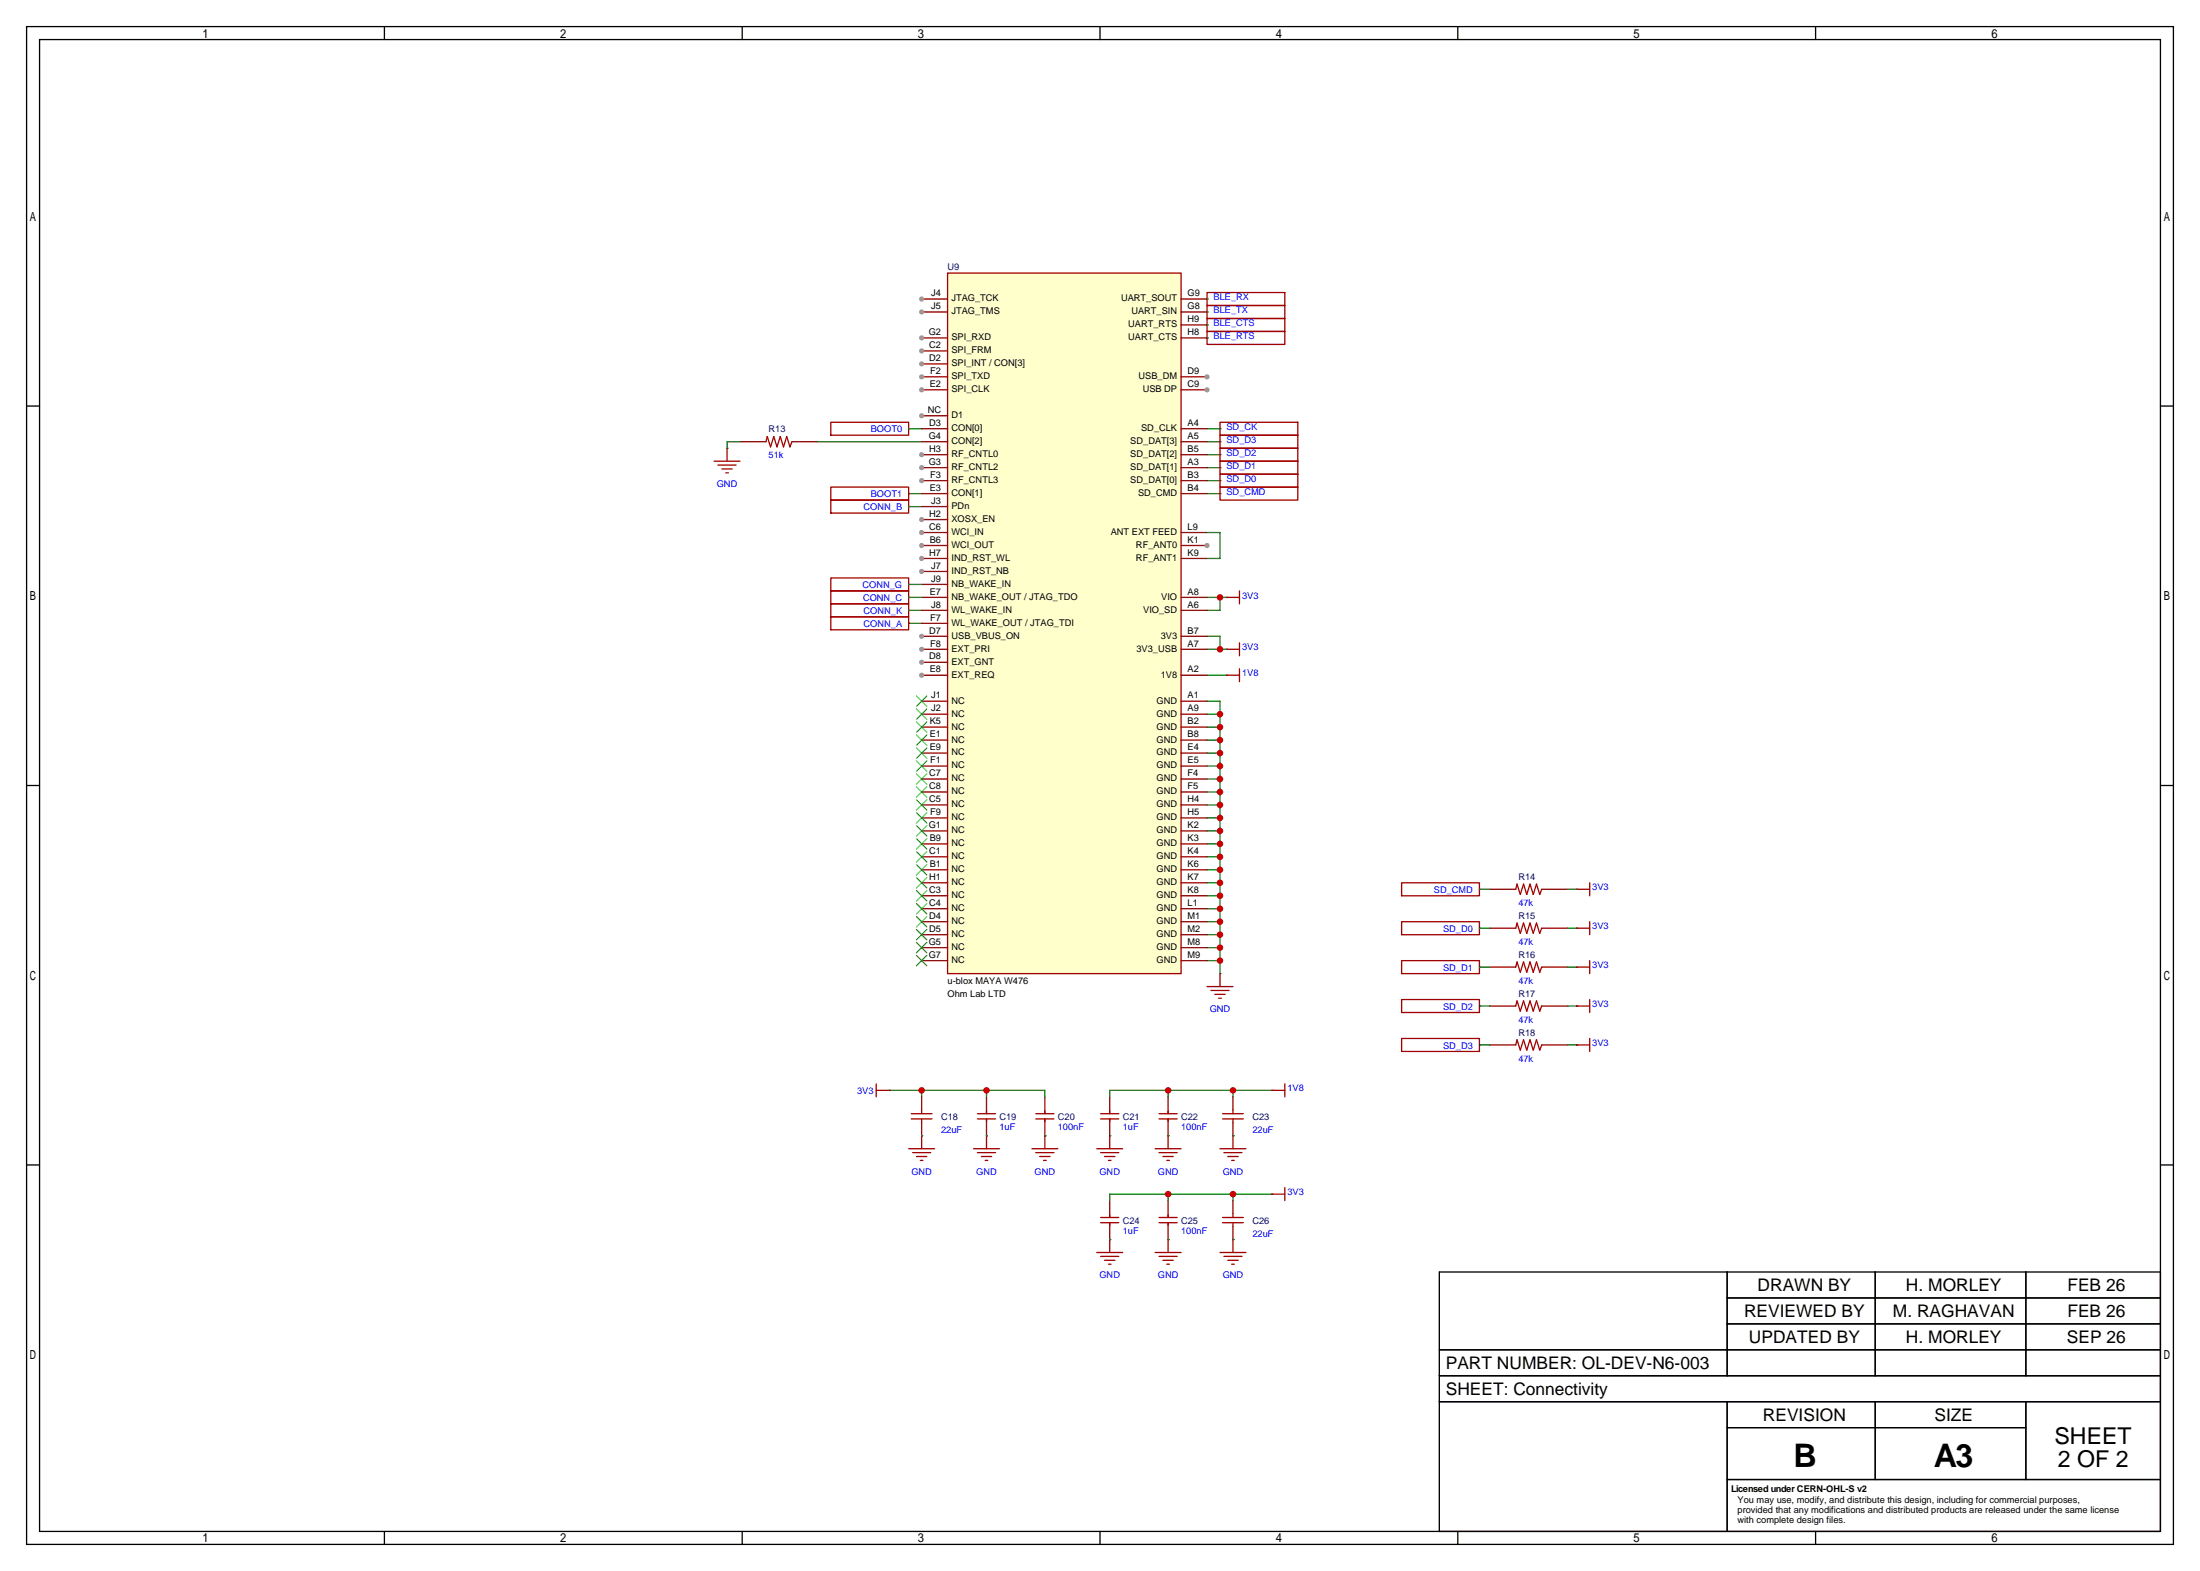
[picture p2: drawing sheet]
<svg xmlns="http://www.w3.org/2000/svg" width="431mm" height="308mm" viewBox="0 0 431 308" stroke-linecap="round" stroke-linejoin="round" font-family="sans-serif">
<g fill="none" stroke="#000" stroke-width=".25">
<path d="M5.2 5.2h420.4v297.2h-420.4zM7.7 7.7h415.3v292.1h-415.3zM75.3 5.2v2.5M145.3 5.2v2.5M215.4 5.2v2.5M285.5 5.2v2.5M355.5 5.2v2.5M5.2 79.5h2.5M423 79.5h2.6M5.2 153.8h2.5M423 153.8h2.6M5.2 228.1h2.5"/>
<path d="M423 228.1h2.6M281.8 249h141.2v50.8h-141.2zM338.2 249v20.4M338.2 254.1h84.8M338.2 259.2h84.8M367.2 249v20.4M396.7 249v20.4M281.8 264.3h141.2M281.8 269.4h141.2M281.8 274.4h141.2M338.2 274.4v25.4M338.2 279.5h58.5"/>
<path d="M367.2 274.4v15.3M396.7 274.4v15.3M75.3 299.8v2.6M145.3 299.8v2.6M215.4 299.8v2.6M285.5 299.8v2.6M338.2 289.7h84.8M355.5 299.8v2.6"/>
</g>
<path d="M193.2 214.8v3.3M193.2 219.1v3.3M204.6 214.8v3.3M204.6 219.1v3.3M217.3 214.8v3.3M217.3 219.1v3.3M228.7 214.8v3.3M228.7 219.1v3.3M193.2 222.4h.1M204.6 222.4h.1M217.3 222.4h.1M228.7 222.4h.1" fill="none" stroke="#870000" stroke-width=".25"/>
<g fill="none" stroke="#a10000" stroke-width=".25">
<path d="M191.4 218.1h3.5M191.4 219.1h3.5M193.2 217.6v.5M193.2 219.1v.5M202.8 218.1h3.6M202.8 219.1h3.6M204.6 217.6v.5M204.6 219.1v.5M215.5 218.1h3.6M215.5 219.1h3.6M217.3 217.6v.5M217.3 219.1v.5"/>
<path d="M226.9 218.1h3.6M226.9 219.1h3.6M228.7 217.6v.5M228.7 219.1v.5M190.6 224.9h5.1M191.4 225.7h3.5M192.2 226.4h2M192.9 227.2h.5M193.2 222.4v2.5M202.1 224.9h5M202.8 225.7h3.6M203.6 226.4h2"/>
<path d="M204.3 227.2h.6M204.6 222.4v2.5M214.8 224.9h5M215.5 225.7h3.6M216.3 226.4h2M217 227.2h.6M217.3 222.4v2.5M226.2 224.9h5.1M226.9 225.7h3.6M227.7 226.4h2M228.5 227.2h.5M228.7 222.4v2.5"/>
</g>
<path d="M228.7 213.5v1.3M241.4 213.5v1.3M249 213.5h-31.7v1.3M193.2 222.4h.1M204.6 222.4h.1M217.3 222.4h.1M228.7 222.4h.1" fill="none" stroke="#008700" stroke-width=".25"/>
<g fill="#c00">
<circle cx="228.7" cy="213.5" r=".63"/>
<circle cx="241.4" cy="213.5" r=".63"/>
</g>
<path d="M174.1 213.5h30.5v1.3M180.5 213.5v1.3M193.2 213.5v1.3" fill="none" stroke="#008700" stroke-width=".25"/>
<g fill="#c00">
<circle cx="193.2" cy="213.5" r=".63"/>
<circle cx="180.5" cy="213.5" r=".63"/>
</g>
<g fill="none" stroke="#a10000" stroke-width=".25">
<path d="M171.6 213.5h2.5M171.6 212.2v2.6M249 213.5h2.6M251.6 212.2v2.6M215.5 238.4h3.6M215.5 239.4h3.6M217.3 237.9v.5M217.3 239.4v.5M226.9 238.4h3.6M226.9 239.4h3.6M228.7 237.9v.5M228.7 239.4v.5"/>
<path d="M214.8 245.2h5M215.5 246h3.6M216.3 246.8h2M217 247.5h.6M217.3 242.7v2.5M226.2 245.2h5.1M226.9 246h3.6M227.7 246.8h2M228.5 247.5h.5M228.7 242.7v2.5"/>
</g>
<path d="M174.1 213.5h.1M249 213.5h.1M217.3 235.1v3.3M217.3 239.4v3.3M228.7 235.1v3.3M228.7 239.4v3.3M217.3 242.7h.1M228.7 242.7h.1" fill="none" stroke="#870000" stroke-width=".25"/>
<path d="M228.7 233.8v1.3M241.4 233.8v1.3M249 233.8h-31.7v1.3M217.3 242.7h.1M228.7 242.7h.1" fill="none" stroke="#008700" stroke-width=".25"/>
<g fill="#c00">
<circle cx="228.7" cy="233.8" r=".63"/>
<circle cx="241.4" cy="233.8" r=".63"/>
</g>
<g fill="none" stroke="#a10000" stroke-width=".25">
<path d="M139.8 90.3h5.1M140.6 91.1h3.5M141.4 91.8h2M142.1 92.6h.5M142.4 87.8v2.5M150 86.5l.2-1 .7 2 .6-2 .6 2 .7-2 .6 2 .7-2 .6 2 .4-1M162.7 82.7h15.2v2.5h-15.2zM162.7 95.4h15.2v2.5h-15.2zM162.7 97.9h15.2v2.6h-15.2zM238.9 85.2h15.2v2.6h-15.2zM238.9 95.4h15.2v2.5h-15.2zM238.9 90.3h15.2v2.5h-15.2z"/>
<path d="M238.9 87.8h15.2v2.5h-15.2zM238.9 92.8h15.2v2.6h-15.2zM238.9 82.7h15.2v2.5h-15.2zM162.7 118.2h15.2v2.6h-15.2zM162.7 120.8h15.2v2.5h-15.2zM274.4 172.8h15.3v2.6h-15.3zM296.8 174.1l.3-1 .6 2 .6-2 .7 2 .6-2 .6 2 .7-2 .6 2 .4-1M308.7 174.1h2.6M311.3 172.8v2.6M236.3 193.2h5.1M237.1 193.9h3.6M237.9 194.7h2"/>
<path d="M238.6 195.5h.5M238.9 190.6v2.6M274.4 188.1h15.3v2.5h-15.3zM274.4 195.7h15.3v2.5h-15.3zM274.4 180.5h15.3v2.5h-15.3zM296.8 181.7l.3-1 .6 2.1 .6-2.1 .7 2.1 .6-2.1 .6 2.1 .7-2.1 .6 2.1 .4-1.1M296.8 189.4l.3-1.1 .6 2.1 .6-2.1 .7 2.1 .6-2.1 .6 2.1 .7-2.1 .6 2.1 .4-1M296.8 197l.3-1 .6 2 .6-2 .7 2 .6-2 .6 2 .7-2 .6 2 .4-1M308.7 181.7h2.6M308.7 189.4h2.6M308.7 197h2.6M311.3 180.5v2.5"/>
<path d="M311.3 188.1v2.5M311.3 195.7v2.5M178.4 219.1h4.1M178.4 218.1h4.1M180.5 217.3v.8M180.5 219.1v.7M239.4 219.1h4.1M239.4 218.1h4.1M241.4 217.3v.8M241.4 219.1v.7M274.4 203.3h15.3v2.6h-15.3zM296.8 204.6l.3-1 .6 2 .6-2 .7 2 .6-2 .6 2 .7-2 .6 2 .4-1"/>
<path d="M308.7 204.6h2.6M311.3 203.3v2.6M177.9 224.9h5.1M178.7 225.7h3.5M179.5 226.4h2M180.2 227.2h.5M180.5 222.4v2.5M238.9 224.9h5.1M239.4 239.4h4.1M239.4 238.4h4.1M239.6 225.7h3.6M240.4 226.4h2"/>
<path d="M241.2 227.2h.5M241.4 222.4v2.5M241.4 237.6v.8M241.4 239.4v.8M249 233.8h2.6M251.6 232.5v2.6M238.9 245.2h5.1M239.6 246h3.6M240.4 246.8h2M241.2 247.5h.5M241.4 242.7v2.5"/>
</g>
<g fill="none" stroke="#870000" stroke-width=".25">
<path d="M142.4 87.8h.1M144.9 86.5h5.1M155.1 86.5h5M177.9 83.9h.1M177.9 96.6h.1M177.9 99.2h.1M238.9 86.5h.1M238.9 96.6h.1M238.9 91.6h.1M238.9 89h.1M238.9 94.1h.1M238.9 83.9h.1"/>
<path d="M177.9 119.5h.1M177.9 122h.1M289.7 174.1h.1M291.7 174.1h5.1M301.9 174.1h5.1M308.7 174.1h.1M238.9 190.6h.1M289.7 189.4h.1M289.7 197h.1M289.7 181.7h.1M291.7 181.7h5.1M291.7 189.4h5.1"/>
<path d="M291.7 197h5.1M301.9 181.7h5.1M301.9 189.4h5.1M301.9 197h5.1M308.7 181.7h.1M308.7 189.4h.1M308.7 197h.1M180.5 214.8v2.5M180.5 219.8v2.6M241.4 214.8v2.5M241.4 219.8v2.6M289.7 204.6h.1"/>
<path d="M291.7 204.6h5.1M301.9 204.6h5.1M308.7 204.6h.1M180.5 222.4h.1M241.4 222.4h.1M241.4 235.1v2.5M249 233.8h.1M241.4 242.7h.1M241.4 240.2v2.5"/>
</g>
<g fill="none" stroke="#008700" stroke-width=".25">
<path d="M144.9 86.5h-2.5v1.3M160.1 86.5h20.4M177.9 96.6h2.6M177.9 83.9h2.6M177.9 99.2h2.6M236.3 86.5h2.6M236.3 96.6h2.6M236.3 94.1h2.6M236.3 91.6h2.6M236.3 89h2.6M236.3 83.9h2.6M177.9 119.5h2.6"/>
<path d="M177.9 122h2.6M236.3 137.3h2.6v53.3M236.3 139.8h2.6M236.3 142.4h2.6M236.3 144.9h2.6M236.3 147.4h2.6M236.3 150h2.6M236.3 152.5h2.6M236.3 155.1h2.6M236.3 157.6h2.6M236.3 160.1h2.6M236.3 162.7h2.6"/>
<path d="M236.3 165.2h2.6M236.3 167.8h2.6M236.3 170.3h2.6M236.3 172.8h2.6M236.3 175.4h2.6M236.3 177.9h2.6M289.7 174.1h2M307 174.1h1.7M236.3 180.5h2.6M236.3 183h2.6M236.3 185.5h2.6M236.3 188.1h2.6"/>
<path d="M289.7 181.7h2M289.7 189.4h2M289.7 197h2M307 181.7h1.7M307 189.4h1.7M307 197h1.7M289.7 204.6h2M307 204.6h1.7M180.5 222.4h.1M241.4 222.4h.1M241.4 242.7h.1"/>
</g>
<g fill="#c00">
<circle cx="238.9" cy="139.8" r=".63"/>
<circle cx="238.9" cy="142.4" r=".63"/>
<circle cx="238.9" cy="144.9" r=".63"/>
<circle cx="238.9" cy="147.4" r=".63"/>
<circle cx="238.9" cy="150" r=".63"/>
<circle cx="238.9" cy="152.5" r=".63"/>
<circle cx="238.9" cy="155.1" r=".63"/>
<circle cx="238.9" cy="157.6" r=".63"/>
<circle cx="238.9" cy="160.1" r=".63"/>
<circle cx="238.9" cy="162.7" r=".63"/>
<circle cx="238.9" cy="165.2" r=".63"/>
<circle cx="238.9" cy="167.8" r=".63"/>
<circle cx="238.9" cy="170.3" r=".63"/>
<circle cx="238.9" cy="172.8" r=".63"/>
<circle cx="238.9" cy="175.4" r=".63"/>
<circle cx="238.9" cy="177.9" r=".63"/>
<circle cx="238.9" cy="180.5" r=".63"/>
<circle cx="238.9" cy="183" r=".63"/>
<circle cx="238.9" cy="185.5" r=".63"/>
<circle cx="238.9" cy="188.1" r=".63"/>
</g>
<path d="M236.3 132.2h3.9M236.3 127.1h3.9M236.3 124.6h2.6v2.5" fill="none" stroke="#008700" stroke-width=".25"/>
<path d="M240.2 132.2h2.5M240.2 127.1h2.5M242.7 125.9v2.5M242.7 130.9v2.6" fill="none" stroke="#a10000" stroke-width=".25"/>
<path d="M240.2 132.2h.1M240.2 127.1h.1" fill="none" stroke="#870000" stroke-width=".25"/>
<circle cx="238.9" cy="127.1" r=".63" fill="#c00"/>
<path d="M236.3 117h3.9M238.9 117v2.5h-2.6" fill="none" stroke="#008700" stroke-width=".25"/>
<circle cx="238.9" cy="117" r=".63" fill="#c00"/>
<path d="M185.5 53.5h45.8v137.1h-45.8z" fill="#ffc" stroke="#a10000" stroke-width=".25"/>
<g fill="none" stroke="#870000" stroke-width=".25">
<path d="M231.3 91.6h5M231.3 83.9h5M231.3 86.5h5M231.3 94.1h5M231.3 96.6h5M231.3 89h5M180.5 106.8h5M231.3 119.5h5M231.3 117h5M231.3 137.3h5M231.3 139.8h5M231.3 132.2h5"/>
<path d="M231.3 127.1h5M231.3 142.4h5M231.3 144.9h5M231.3 147.4h5M231.3 150h5M231.3 152.5h5M231.3 155.1h5M231.3 157.6h5M180.5 170.3h5M231.3 160.1h5M231.3 162.7h5M231.3 165.2h5"/>
<path d="M231.3 167.8h5M231.3 170.3h5M231.3 172.8h5M231.3 175.4h5M231.3 177.9h5M231.3 180.5h5M231.3 183h5M231.3 185.5h5M231.3 188.1h5"/>
</g>
<path d="M179.5 169.3l2 2M181.5 169.3l-2 2" fill="none" stroke="#3c3" stroke-width=".25"/>
<circle cx="180.5" cy="106.8" r=".51" fill="#999"/>
<path d="M180.5 68.7h5M231.3 124.6h5M180.5 165.2h5M180.5 167.8h5" fill="none" stroke="#870000" stroke-width=".25"/>
<path d="M179.5 164.2l2 2M179.5 166.8l2 2M181.5 164.2l-2 2M181.5 166.8l-2 2" fill="none" stroke="#3c3" stroke-width=".25"/>
<circle cx="180.5" cy="68.7" r=".51" fill="#999"/>
<path d="M180.5 104.3h5M180.5 157.6h5M180.5 175.4h5M180.5 177.9h5" fill="none" stroke="#870000" stroke-width=".25"/>
<path d="M179.5 156.6l2 2M181.5 156.6l-2 2M179.5 174.4l2 2M179.5 176.9l2 2M181.5 174.4l-2 2M181.5 176.9l-2 2" fill="none" stroke="#3c3" stroke-width=".25"/>
<circle cx="180.5" cy="104.3" r=".51" fill="#999"/>
<path d="M231.3 76.3h5M180.5 152.5h5M180.5 155.1h5" fill="none" stroke="#870000" stroke-width=".25"/>
<path d="M179.5 151.5l2 2M179.5 154.1l2 2M181.5 151.5l-2 2M181.5 154.1l-2 2" fill="none" stroke="#3c3" stroke-width=".25"/>
<circle cx="236.3" cy="76.3" r=".51" fill="#999"/>
<path d="M180.5 81.4h5" fill="none" stroke="#870000" stroke-width=".25"/>
<circle cx="180.5" cy="81.4" r=".51" fill="#999"/>
<path d="M180.5 71.2h5" fill="none" stroke="#870000" stroke-width=".25"/>
<circle cx="180.5" cy="71.2" r=".51" fill="#999"/>
<path d="M180.5 83.9h5M180.5 124.6h5M180.5 180.5h5M180.5 183h5" fill="none" stroke="#870000" stroke-width=".25"/>
<path d="M179.5 179.5l2 2M181.5 179.5l-2 2M179.5 182l2 2M181.5 182l-2 2" fill="none" stroke="#3c3" stroke-width=".25"/>
<circle cx="180.5" cy="124.6" r=".51" fill="#999"/>
<path d="M180.5 129.7h5" fill="none" stroke="#870000" stroke-width=".25"/>
<circle cx="180.5" cy="129.7" r=".51" fill="#999"/>
<path d="M231.3 73.8h5" fill="none" stroke="#870000" stroke-width=".25"/>
<circle cx="236.3" cy="73.8" r=".51" fill="#999"/>
<path d="M180.5 76.3h5M180.5 144.9h5" fill="none" stroke="#870000" stroke-width=".25"/>
<path d="M179.5 143.9l2 2M181.5 143.9l-2 2" fill="none" stroke="#3c3" stroke-width=".25"/>
<circle cx="180.5" cy="76.3" r=".51" fill="#999"/>
<path d="M180.5 96.6h5M180.5 117h5M180.5 132.2h5" fill="none" stroke="#870000" stroke-width=".25"/>
<circle cx="180.5" cy="132.2" r=".51" fill="#999"/>
<path d="M180.5 73.8h5M180.5 147.4h5M180.5 150h5" fill="none" stroke="#870000" stroke-width=".25"/>
<path d="M179.5 146.4l2 2.1M179.5 149l2 2M181.5 146.4l-2 2.1M181.5 149l-2 2" fill="none" stroke="#3c3" stroke-width=".25"/>
<circle cx="180.5" cy="73.8" r=".51" fill="#999"/>
<path d="M180.5 94.1h5" fill="none" stroke="#870000" stroke-width=".25"/>
<circle cx="180.5" cy="94.1" r=".51" fill="#999"/>
<path d="M180.5 122h5M180.5 127.1h5" fill="none" stroke="#870000" stroke-width=".25"/>
<circle cx="180.5" cy="127.1" r=".51" fill="#999"/>
<path d="M180.5 66.2h5M180.5 160.1h5M180.5 162.7h5" fill="none" stroke="#870000" stroke-width=".25"/>
<path d="M179.5 159.1l2 2.1M181.5 159.1l-2 2.1M179.5 161.7l2 2M181.5 161.7l-2 2" fill="none" stroke="#3c3" stroke-width=".25"/>
<circle cx="180.5" cy="66.2" r=".51" fill="#999"/>
<path d="M180.5 91.6h5" fill="none" stroke="#870000" stroke-width=".25"/>
<circle cx="180.5" cy="91.6" r=".51" fill="#999"/>
<path d="M231.3 58.5h5M231.3 61.1h5M180.5 86.5h5M180.5 101.7h5M180.5 172.8h5M180.5 185.5h5M180.5 188.1h5" fill="none" stroke="#870000" stroke-width=".25"/>
<path d="M179.5 171.8l2 2.1M181.5 171.8l-2 2.1M179.5 184.5l2 2.1M179.5 187.1l2 2M181.5 184.5l-2 2.1M181.5 187.1l-2 2" fill="none" stroke="#3c3" stroke-width=".25"/>
<circle cx="180.5" cy="101.7" r=".51" fill="#999"/>
<path d="M180.5 89h5" fill="none" stroke="#870000" stroke-width=".25"/>
<circle cx="180.5" cy="89" r=".51" fill="#999"/>
<path d="M180.5 109.3h5" fill="none" stroke="#870000" stroke-width=".25"/>
<circle cx="180.5" cy="109.3" r=".51" fill="#999"/>
<path d="M180.5 58.5h5M231.3 66.2h5M231.3 63.6h5M180.5 99.2h5M180.5 137.3h5M180.5 139.8h5" fill="none" stroke="#870000" stroke-width=".25"/>
<path d="M179.5 136.3l2 2M179.5 138.8l2 2M181.5 136.3l-2 2M181.5 138.8l-2 2" fill="none" stroke="#3c3" stroke-width=".25"/>
<circle cx="180.5" cy="58.5" r=".51" fill="#999"/>
<path d="M180.5 61.1h5" fill="none" stroke="#870000" stroke-width=".25"/>
<circle cx="180.5" cy="61.1" r=".51" fill="#999"/>
<path d="M180.5 111.9h5" fill="none" stroke="#870000" stroke-width=".25"/>
<circle cx="180.5" cy="111.9" r=".51" fill="#999"/>
<path d="M180.5 119.5h5M180.5 114.4h5M231.3 106.8h5" fill="none" stroke="#870000" stroke-width=".25"/>
<circle cx="236.3" cy="106.8" r=".51" fill="#999"/>
<path d="M236.3 58.5h.1M236.3 61.1h.1M236.3 63.6h.1M236.3 66.2h.1M177.9 114.4h.1M177.9 117h.1M231.3 109.3h5M231.3 104.3h5M240.2 117h.1M180.5 142.4h5" fill="none" stroke="#870000" stroke-width=".25"/>
<path d="M179.5 141.4l2 2M181.5 141.4l-2 2" fill="none" stroke="#3c3" stroke-width=".25"/>
<path d="M236.3 58.5h.1M236.3 61.1h.1M236.3 66.2h.1M236.3 63.6h.1M177.9 117h2.6M177.9 114.4h2.6M236.3 104.3h2.6v5h-2.6" fill="none" stroke="#008700" stroke-width=".25"/>
<path d="M236.3 57.3h15.3v2.5h-15.3zM236.3 59.8h15.3v2.6h-15.3zM236.3 62.4h15.3v2.5h-15.3zM236.3 64.9h15.3v2.5h-15.3zM162.7 113.2h15.2v2.5h-15.2zM162.7 115.7h15.2v2.5h-15.2zM240.2 117h2.5M242.7 115.7v2.5" fill="none" stroke="#a10000" stroke-width=".25"/>
<g font-size="6.3">
<text x="351.2" y="287.3">B</text>
<text x="378.7" y="287.3">A3</text>
</g>
<g font-size="4.5">
<text x="402.3" y="282.7">SHEET</text>
<text x="402.9" y="287.2">2 OF 2</text>
</g>
<g font-size="3.4">
<text x="341.5" y="257.8">REVIEWED BY</text>
<text x="344.2" y="252.7">DRAWN BY</text>
<text x="370.7" y="257.8">M. RAGHAVAN</text>
<text x="373.2" y="252.7">H. MORLEY</text>
<text x="404.8" y="252.7">FEB 26</text>
<text x="404.8" y="257.8">FEB 26</text>
<text x="342.5" y="262.9">UPDATED BY</text>
<text x="373.2" y="262.9">H. MORLEY</text>
<text x="404.7" y="262.9">SEP 26</text>
<text x="283.1" y="268">PART NUMBER: OL-DEV-N6-003</text>
<text x="283.1" y="273.1">SHEET: Connectivity</text>
<text x="345.2" y="278.1">REVISION</text>
<text x="378.8" y="278.1">SIZE</text>
</g>
<g font-size="1.8" fill="#000080">
<text x="185.5" y="52.9">U9</text>
<text x="150.5" y="84.7">R13</text>
<text x="297.3" y="172.3">R14</text>
<text x="297.3" y="179.9">R15</text>
<text x="297.3" y="187.5">R16</text>
<text x="297.3" y="195.2">R17</text>
<text x="297.3" y="202.8">R18</text>
<text x="184.3" y="219.3">C18</text>
<text x="195.7" y="219.3">C19</text>
<text x="207.1" y="219.3">C20</text>
<text x="219.8" y="219.3">C21</text>
<text x="231.3" y="219.3">C22</text>
<text x="245.2" y="219.3">C23</text>
<text x="219.8" y="239.6">C24</text>
<text x="231.3" y="239.6">C25</text>
<text x="245.2" y="239.6">C26</text>
</g>
<g font-size="1.8">
<text x="182.4" y="58">J4</text>
<text x="186.3" y="59">JTAG_TCK</text>
<text x="219.5" y="59">UART_SOUT</text>
<text x="232.5" y="58">G9</text>
<text x="181.9" y="65.6">G2</text>
<text x="182.4" y="60.5">J5</text>
<text x="186.3" y="61.6">JTAG_TMS</text>
<text x="220.9" y="64.1">UART_RTS</text>
<text x="221.5" y="61.6">UART_SIN</text>
<text x="232.5" y="60.5">G8</text>
<text x="232.5" y="65.6">H8</text>
<text x="232.5" y="63.1">H9</text>
<text x="182" y="68.2">C2</text>
<text x="182" y="70.7">D2</text>
<text x="186.3" y="69.2">SPI_FRM</text>
<text x="186.3" y="71.7">SPI_INT / CON[3]</text>
<text x="186.3" y="66.6">SPI_RXD</text>
<text x="220.9" y="66.6">UART_CTS</text>
<text x="182.1" y="75.8">E2</text>
<text x="182.2" y="73.2">F2</text>
<text x="186.3" y="76.8">SPI_CLK</text>
<text x="186.3" y="74.3">SPI_TXD</text>
<text x="222.9" y="74.3">USB_DM</text>
<text x="223.7" y="76.8">USB DP</text>
<text x="232.5" y="75.8">C9</text>
<text x="232.5" y="73.2">D9</text>
<text x="181.7" y="80.9">NC</text>
<text x="182" y="83.4">D3</text>
<text x="186.3" y="81.9">D1</text>
<text x="232.5" y="83.4">A4</text>
<text x="181.9" y="85.9">G4</text>
<text x="182" y="88.5">H3</text>
<text x="186.3" y="84.4">CON[0]</text>
<text x="186.3" y="87">CON[2]</text>
<text x="186.3" y="89.5">RF_CNTL0</text>
<text x="221.3" y="87">SD_DAT[3]</text>
<text x="221.3" y="89.5">SD_DAT[2]</text>
<text x="223.4" y="84.4">SD_CLK</text>
<text x="232.5" y="85.9">A5</text>
<text x="232.5" y="88.5">B5</text>
<text x="181.9" y="91">G3</text>
<text x="182.2" y="93.6">F3</text>
<text x="186.3" y="94.6">RF_CNTL3</text>
<text x="186.3" y="92">RF_CNTL2</text>
<text x="221.3" y="92">SD_DAT[1]</text>
<text x="221.3" y="94.6">SD_DAT[0]</text>
<text x="232.5" y="91">A3</text>
<text x="232.5" y="93.6">B3</text>
<text x="182" y="101.2">H2</text>
<text x="182.1" y="96.1">E3</text>
<text x="182.4" y="98.6">J3</text>
<text x="186.3" y="97.1">CON[1]</text>
<text x="186.3" y="99.7">PDn</text>
<text x="222.8" y="97.1">SD_CMD</text>
<text x="232.5" y="96.1">B4</text>
<text x="182" y="103.7">C6</text>
<text x="182.1" y="106.3">B6</text>
<text x="186.3" y="107.3">WCI_OUT</text>
<text x="186.3" y="104.7">WCI_IN</text>
<text x="186.3" y="102.2">XOSX_EN</text>
<text x="217.5" y="104.7">ANT EXT FEED</text>
<text x="222.4" y="107.3">RF_ANT0</text>
<text x="232.5" y="106.3">K1</text>
<text x="232.5" y="103.7">L9</text>
<text x="182" y="108.8">H7</text>
<text x="182.4" y="111.3">J7</text>
<text x="182.4" y="113.9">J9</text>
<text x="186.3" y="109.8">IND_RST_WL</text>
<text x="186.3" y="112.4">IND_RST_NB</text>
<text x="222.4" y="109.8">RF_ANT1</text>
<text x="232.5" y="108.8">K9</text>
<text x="182.1" y="116.4">E7</text>
<text x="182.4" y="119">J8</text>
<text x="186.3" y="117.4">NB_WAKE_OUT / JTAG_TDO</text>
<text x="186.3" y="120">WL_WAKE_IN</text>
<text x="186.3" y="114.9">NB_WAKE_IN</text>
<text x="223.9" y="120">VIO_SD</text>
<text x="227.4" y="117.4">VIO</text>
<text x="232.5" y="119">A6</text>
<text x="232.5" y="116.4">A8</text>
<text x="182" y="124">D7</text>
<text x="182.2" y="121.5">F7</text>
<text x="186.3" y="125.1">USB_VBUS_ON</text>
<text x="186.3" y="122.5">WL_WAKE_OUT / JTAG_TDI</text>
<text x="227.3" y="125.1">3V3</text>
<text x="232.5" y="124">B7</text>
<text x="182" y="129.1">D8</text>
<text x="182.1" y="131.7">E8</text>
<text x="182.2" y="126.6">F8</text>
<text x="186.3" y="130.1">EXT_GNT</text>
<text x="186.3" y="127.6">EXT_PRI</text>
<text x="222.5" y="127.6">3V3_USB</text>
<text x="232.5" y="131.7">A2</text>
<text x="232.5" y="126.6">A7</text>
<text x="182.4" y="136.7">J1</text>
<text x="186.3" y="132.7">EXT_REQ</text>
<text x="186.3" y="137.8">NC</text>
<text x="226.5" y="137.8">GND</text>
<text x="227.3" y="132.7">1V8</text>
<text x="232.5" y="136.7">A1</text>
<text x="182.1" y="141.8">K5</text>
<text x="182.4" y="139.3">J2</text>
<text x="186.3" y="140.3">NC</text>
<text x="186.3" y="142.8">NC</text>
<text x="226.5" y="140.3">GND</text>
<text x="226.5" y="142.8">GND</text>
<text x="232.5" y="139.3">A9</text>
<text x="232.5" y="141.8">B2</text>
<text x="182.1" y="144.4">E1</text>
<text x="182.1" y="146.9">E9</text>
<text x="182.2" y="149.4">F1</text>
<text x="186.3" y="145.4">NC</text>
<text x="186.3" y="147.9">NC</text>
<text x="226.5" y="145.4">GND</text>
<text x="226.5" y="147.9">GND</text>
<text x="232.5" y="144.4">B8</text>
<text x="232.5" y="146.9">E4</text>
<text x="232.5" y="149.4">E5</text>
<text x="182" y="152">C7</text>
<text x="182" y="154.5">C8</text>
<text x="186.3" y="153">NC</text>
<text x="186.3" y="155.5">NC</text>
<text x="186.3" y="150.5">NC</text>
<text x="226.5" y="150.5">GND</text>
<text x="226.5" y="153">GND</text>
<text x="226.5" y="155.5">GND</text>
<text x="232.5" y="152">F4</text>
<text x="232.5" y="154.5">F5</text>
<text x="182" y="157.1">C5</text>
<text x="182.2" y="159.6">F9</text>
<text x="186.3" y="158.1">NC</text>
<text x="186.3" y="160.6">NC</text>
<text x="226.5" y="158.1">GND</text>
<text x="226.5" y="160.6">GND</text>
<text x="232.5" y="157.1">H4</text>
<text x="232.5" y="159.6">H5</text>
<text x="181.9" y="162.1">G1</text>
<text x="182" y="167.2">C1</text>
<text x="182.1" y="164.7">B9</text>
<text x="186.3" y="165.7">NC</text>
<text x="186.3" y="163.2">NC</text>
<text x="226.5" y="163.2">GND</text>
<text x="226.5" y="165.7">GND</text>
<text x="232.5" y="162.1">K2</text>
<text x="232.5" y="164.7">K3</text>
<text x="232.5" y="167.2">K4</text>
<text x="182" y="172.3">H1</text>
<text x="182.1" y="169.8">B1</text>
<text x="186.3" y="170.8">NC</text>
<text x="186.3" y="168.2">NC</text>
<text x="186.3" y="173.3">NC</text>
<text x="226.5" y="168.2">GND</text>
<text x="226.5" y="170.8">GND</text>
<text x="226.5" y="173.3">GND</text>
<text x="232.5" y="169.8">K6</text>
<text x="232.5" y="172.3">K7</text>
<text x="182" y="174.8">C3</text>
<text x="182" y="177.4">C4</text>
<text x="182" y="179.9">D4</text>
<text x="186.3" y="175.9">NC</text>
<text x="186.3" y="178.4">NC</text>
<text x="226.5" y="175.9">GND</text>
<text x="226.5" y="178.4">GND</text>
<text x="232.5" y="174.8">K8</text>
<text x="232.5" y="177.4">L1</text>
<text x="232.5" y="179.9">M1</text>
<text x="181.9" y="185">G5</text>
<text x="182" y="182.5">D5</text>
<text x="186.3" y="180.9">NC</text>
<text x="186.3" y="183.5">NC</text>
<text x="226.5" y="180.9">GND</text>
<text x="226.5" y="183.5">GND</text>
<text x="232.5" y="182.5">M2</text>
<text x="232.5" y="185">M8</text>
<text x="181.9" y="187.5">G7</text>
<text x="186.3" y="186">NC</text>
<text x="186.3" y="188.6">NC</text>
<text x="226.5" y="186">GND</text>
<text x="226.5" y="188.6">GND</text>
<text x="232.5" y="187.5">M9</text>
<text x="185.5" y="192.6">u-blox MAYA W476</text>
<text x="185.5" y="195.2">Ohm Lab LTD</text>
<text x="339" y="292.2">Licensed under CERN-OHL-S v2</text>
<text x="340.2" y="294.2">You may use, modify, and distribute this design, including for commercial purposes,</text>
<text x="340.2" y="296.3">provided that any modifications and distributed products are released under the same license</text>
<text x="340.2" y="298.3">with complete design files.</text>
</g>
<g font-size="1.8" fill="#00f">
<text x="237.6" y="58.8">BLE_RX</text>
<text x="237.6" y="61.3">BLE_TX</text>
<text x="237.6" y="63.8">BLE_CTS</text>
<text x="237.6" y="66.4">BLE_RTS</text>
<text x="150.5" y="89.8">51k</text>
<text x="170.5" y="84.7">BOOT0</text>
<text x="240.2" y="86.7">SD_D3</text>
<text x="240.2" y="89.2">SD_D2</text>
<text x="240.2" y="84.2">SD_CK</text>
<text x="140.4" y="95.3">GND</text>
<text x="240.2" y="91.8">SD_D1</text>
<text x="240.2" y="94.3">SD_D0</text>
<text x="169.1" y="99.9">CONN_B</text>
<text x="170.5" y="97.4">BOOT1</text>
<text x="240.2" y="96.9">SD_CMD</text>
<text x="168.9" y="115.2">CONN_G</text>
<text x="169" y="117.7">CONN_C</text>
<text x="243.2" y="117.2">3V3</text>
<text x="169.1" y="120.2">CONN_K</text>
<text x="169.1" y="122.8">CONN_A</text>
<text x="243.2" y="127.3">3V3</text>
<text x="243.2" y="132.4">1V8</text>
<text x="280.8" y="174.8">SD_CMD</text>
<text x="297.3" y="177.4">47k</text>
<text x="311.8" y="174.3">3V3</text>
<text x="282.6" y="182.5">SD_D0</text>
<text x="297.3" y="185">47k</text>
<text x="311.8" y="182">3V3</text>
<text x="282.6" y="190.1">SD_D1</text>
<text x="311.8" y="189.6">3V3</text>
<text x="282.6" y="197.7">SD_D2</text>
<text x="297.3" y="192.6">47k</text>
<text x="311.8" y="197.2">3V3</text>
<text x="236.9" y="198.2">GND</text>
<text x="297.3" y="200.2">47k</text>
<text x="282.6" y="205.3">SD_D3</text>
<text x="297.3" y="207.9">47k</text>
<text x="311.8" y="204.8">3V3</text>
<text x="167.8" y="214.2">3V3</text>
<text x="252.1" y="213.7">1V8</text>
<text x="184.3" y="221.8">22uF</text>
<text x="195.7" y="221.3">1uF</text>
<text x="207.1" y="221.3">100nF</text>
<text x="219.8" y="221.3">1uF</text>
<text x="231.3" y="221.3">100nF</text>
<text x="245.2" y="221.8">22uF</text>
<text x="178.5" y="230">GND</text>
<text x="191.2" y="230">GND</text>
<text x="202.6" y="230">GND</text>
<text x="215.3" y="230">GND</text>
<text x="226.7" y="230">GND</text>
<text x="239.4" y="230">GND</text>
<text x="252.1" y="234">3V3</text>
<text x="219.8" y="241.6">1uF</text>
<text x="231.3" y="241.6">100nF</text>
<text x="245.2" y="242.2">22uF</text>
<text x="215.3" y="250.3">GND</text>
<text x="226.7" y="250.3">GND</text>
<text x="239.4" y="250.3">GND</text>
</g>
</svg>
